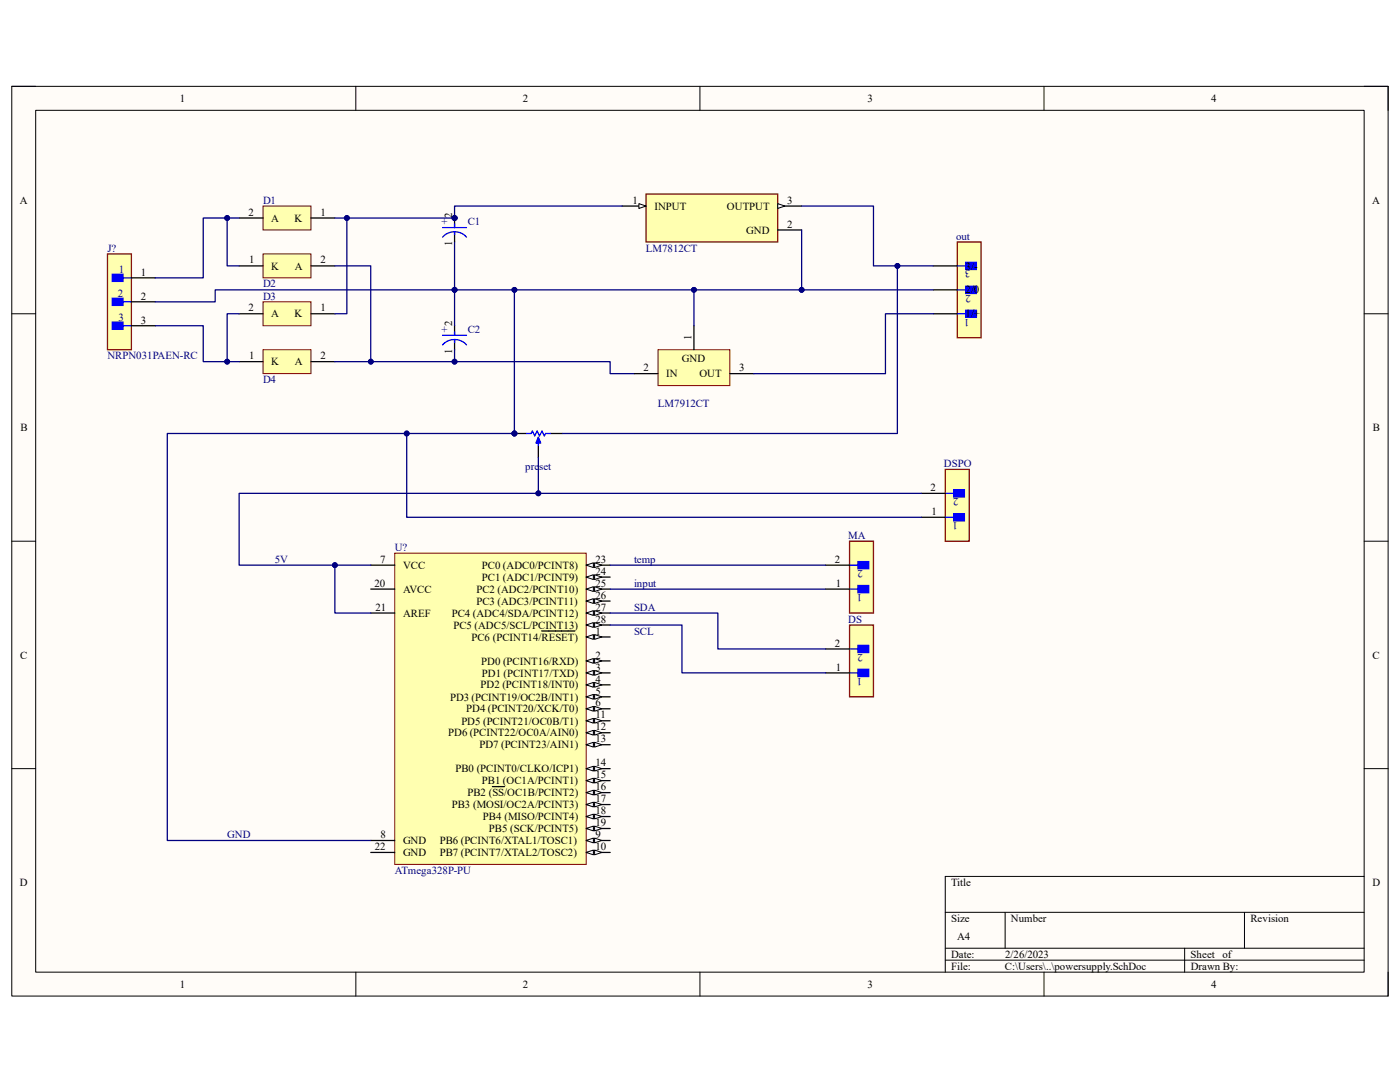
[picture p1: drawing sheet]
<svg xmlns="http://www.w3.org/2000/svg" width="279mm" height="216mm" viewBox="0 0 279 216" stroke-linecap="round" stroke-linejoin="round" font-family="sans-serif">
<path d="M2.3 17.2h274.7v181.6h-274.7z" fill-rule="evenodd" fill="#fffcf8"/>
<path d="M2.3 17.2h274.7v181.6h-274.7z" fill="none" stroke="#000" stroke-width=".2"/>
<path d="M7.1 22h265.1v172h-265.1z" fill-rule="evenodd" fill="#fffcf8"/>
<g fill="none" stroke="#000" stroke-width=".2">
<path d="M2.3 17.2h4.8M71 17.2v4.8M139.7 17.2v4.8M208.4 17.2v4.8M272.2 17.2h4.8v4.8M7.1 22h265.1v172h-265.1zM2.3 62.6h4.8M272.2 62.6h4.8M2.3 108h4.8M272.2 108h4.8M2.3 153.4h4.8M272.2 153.4h4.8"/>
<path d="M272.2 174.9h-83.6v19.1M71 194v4.8M139.7 194v4.8M188.6 182h83.6M188.6 189.2h83.6M188.6 191.6h83.6M200.6 182v7.2M208.4 194v4.8M236.4 189.2v4.8M248.4 182v7.2M277 194v4.8"/>
</g>
<path d="M78.8 110.4h38.2v62.1h-38.2z" fill-rule="evenodd" fill="#ffffb0"/>
<path d="M78.8 110.4h38.2v62.1h-38.2z" fill="none" stroke="#800000" stroke-width=".2"/>
<path d="M117 127.1h4.8" fill="none" stroke="#000" stroke-width=".25"/>
<path d="M117 127.1l1.4-.5v1z" fill="#f8fcff"/>
<path d="M117 127.1l1.4-.5v1z" fill="none" stroke="#000" stroke-width=".2"/>
<path d="M118.7 126.6l1.4 .5-1.4 .5z" fill="#f8fcff"/>
<path d="M118.7 126.6l1.4 .5-1.4 .5z" fill="none" stroke="#000" stroke-width=".2"/>
<path d="M108.1 125.9h6.6M117 131.9h4.8" fill="none" stroke="#000" stroke-width=".25"/>
<path d="M117 131.9l1.4-.5v1z" fill="#f8fcff"/>
<path d="M117 131.9l1.4-.5v1z" fill="none" stroke="#000" stroke-width=".2"/>
<path d="M118.7 131.4l1.4 .5-1.4 .5z" fill="#f8fcff"/>
<path d="M118.7 131.4l1.4 .5-1.4 .5z" fill="none" stroke="#000" stroke-width=".2"/>
<path d="M117 134.3h4.8" fill="none" stroke="#000" stroke-width=".25"/>
<path d="M117 134.3l1.4-.5v.9z" fill="#f8fcff"/>
<path d="M117 134.3l1.4-.5v.9z" fill="none" stroke="#000" stroke-width=".2"/>
<path d="M118.7 133.8l1.4 .5-1.4 .4z" fill="#f8fcff"/>
<path d="M118.7 133.8l1.4 .5-1.4 .4z" fill="none" stroke="#000" stroke-width=".2"/>
<path d="M117 136.7h4.8" fill="none" stroke="#000" stroke-width=".25"/>
<path d="M117 136.7l1.4-.5v.9z" fill="#f8fcff"/>
<path d="M117 136.7l1.4-.5v.9z" fill="none" stroke="#000" stroke-width=".2"/>
<path d="M118.7 136.2l1.4 .5-1.4 .4z" fill="#f8fcff"/>
<path d="M118.7 136.2l1.4 .5-1.4 .4z" fill="none" stroke="#000" stroke-width=".2"/>
<path d="M117 139h4.8" fill="none" stroke="#000" stroke-width=".25"/>
<path d="M117 139l1.4-.4v.9z" fill="#f8fcff"/>
<path d="M117 139l1.4-.4v.9z" fill="none" stroke="#000" stroke-width=".2"/>
<path d="M118.7 138.6l1.4 .4-1.4 .5z" fill="#f8fcff"/>
<path d="M118.7 138.6l1.4 .4-1.4 .5z" fill="none" stroke="#000" stroke-width=".2"/>
<path d="M117 141.4h4.8" fill="none" stroke="#000" stroke-width=".25"/>
<path d="M117 141.4l1.4-.4v.9z" fill="#f8fcff"/>
<path d="M117 141.4l1.4-.4v.9z" fill="none" stroke="#000" stroke-width=".2"/>
<path d="M118.7 141l1.4 .4-1.4 .5z" fill="#f8fcff"/>
<path d="M118.7 141l1.4 .4-1.4 .5z" fill="none" stroke="#000" stroke-width=".2"/>
<path d="M74 112.8h4.8M74 167.7h4.8M117 167.7h4.8" fill="none" stroke="#000" stroke-width=".25"/>
<path d="M117 167.7l1.4-.5v1z" fill="#f8fcff"/>
<path d="M117 167.7l1.4-.5v1z" fill="none" stroke="#000" stroke-width=".2"/>
<path d="M118.7 167.2l1.4 .5-1.4 .5z" fill="#f8fcff"/>
<path d="M118.7 167.2l1.4 .5-1.4 .5z" fill="none" stroke="#000" stroke-width=".2"/>
<path d="M117 170.1h4.8" fill="none" stroke="#000" stroke-width=".25"/>
<path d="M117 170.1l1.4-.5v1z" fill="#f8fcff"/>
<path d="M117 170.1l1.4-.5v1z" fill="none" stroke="#000" stroke-width=".2"/>
<path d="M118.7 169.6l1.4 .5-1.4 .5z" fill="#f8fcff"/>
<path d="M118.7 169.6l1.4 .5-1.4 .5z" fill="none" stroke="#000" stroke-width=".2"/>
<path d="M117 143.8h4.8" fill="none" stroke="#000" stroke-width=".25"/>
<path d="M117 143.8l1.4-.5v1z" fill="#f8fcff"/>
<path d="M117 143.8l1.4-.5v1z" fill="none" stroke="#000" stroke-width=".2"/>
<path d="M118.7 143.3l1.4 .5-1.4 .5z" fill="#f8fcff"/>
<path d="M118.7 143.3l1.4 .5-1.4 .5z" fill="none" stroke="#000" stroke-width=".2"/>
<path d="M117 146.2h4.8" fill="none" stroke="#000" stroke-width=".25"/>
<path d="M117 146.2l1.4-.5v1z" fill="#f8fcff"/>
<path d="M117 146.2l1.4-.5v1z" fill="none" stroke="#000" stroke-width=".2"/>
<path d="M118.7 145.7l1.4 .5-1.4 .5z" fill="#f8fcff"/>
<path d="M118.7 145.7l1.4 .5-1.4 .5z" fill="none" stroke="#000" stroke-width=".2"/>
<path d="M117 148.6h4.8" fill="none" stroke="#000" stroke-width=".25"/>
<path d="M117 148.6l1.4-.5v1z" fill="#f8fcff"/>
<path d="M117 148.6l1.4-.5v1z" fill="none" stroke="#000" stroke-width=".2"/>
<path d="M118.7 148.1l1.4 .5-1.4 .5z" fill="#f8fcff"/>
<path d="M118.7 148.1l1.4 .5-1.4 .5z" fill="none" stroke="#000" stroke-width=".2"/>
<path d="M117 153.4h4.8" fill="none" stroke="#000" stroke-width=".25"/>
<path d="M117 153.4l1.4-.5v1z" fill="#f8fcff"/>
<path d="M117 153.4l1.4-.5v1z" fill="none" stroke="#000" stroke-width=".2"/>
<path d="M118.7 152.9l1.4 .5-1.4 .5z" fill="#f8fcff"/>
<path d="M118.7 152.9l1.4 .5-1.4 .5z" fill="none" stroke="#000" stroke-width=".2"/>
<path d="M117 155.8h4.8" fill="none" stroke="#000" stroke-width=".25"/>
<path d="M117 155.8l1.4-.5v.9z" fill="#f8fcff"/>
<path d="M117 155.8l1.4-.5v.9z" fill="none" stroke="#000" stroke-width=".2"/>
<path d="M118.7 155.3l1.4 .5-1.4 .4z" fill="#f8fcff"/>
<path d="M118.7 155.3l1.4 .5-1.4 .4z" fill="none" stroke="#000" stroke-width=".2"/>
<path d="M117 158.2h4.8" fill="none" stroke="#000" stroke-width=".25"/>
<path d="M117 158.2l1.4-.5v.9z" fill="#f8fcff"/>
<path d="M117 158.2l1.4-.5v.9z" fill="none" stroke="#000" stroke-width=".2"/>
<path d="M118.7 157.7l1.4 .5-1.4 .4z" fill="#f8fcff"/>
<path d="M118.7 157.7l1.4 .5-1.4 .4z" fill="none" stroke="#000" stroke-width=".2"/>
<path d="M98.3 157h2.4M117 160.5h4.8" fill="none" stroke="#000" stroke-width=".25"/>
<path d="M117 160.5l1.4-.4v.9z" fill="#f8fcff"/>
<path d="M117 160.5l1.4-.4v.9z" fill="none" stroke="#000" stroke-width=".2"/>
<path d="M118.7 160.1l1.4 .4-1.4 .5z" fill="#f8fcff"/>
<path d="M118.7 160.1l1.4 .4-1.4 .5z" fill="none" stroke="#000" stroke-width=".2"/>
<path d="M117 162.9h4.8" fill="none" stroke="#000" stroke-width=".25"/>
<path d="M117 162.9l1.4-.4v.9z" fill="#f8fcff"/>
<path d="M117 162.9l1.4-.4v.9z" fill="none" stroke="#000" stroke-width=".2"/>
<path d="M118.7 162.5l1.4 .4-1.4 .5z" fill="#f8fcff"/>
<path d="M118.7 162.5l1.4 .4-1.4 .5z" fill="none" stroke="#000" stroke-width=".2"/>
<path d="M117 165.3h4.8" fill="none" stroke="#000" stroke-width=".25"/>
<path d="M117 165.3l1.4-.5v1z" fill="#f8fcff"/>
<path d="M117 165.3l1.4-.5v1z" fill="none" stroke="#000" stroke-width=".2"/>
<path d="M118.7 164.8l1.4 .5-1.4 .5z" fill="#f8fcff"/>
<path d="M118.7 164.8l1.4 .5-1.4 .5z" fill="none" stroke="#000" stroke-width=".2"/>
<path d="M74 117.5h4.8M117 112.8h4.8M74 122.3h4.8M74 170.1h4.8" fill="none" stroke="#000" stroke-width=".25"/>
<path d="M117 112.8l1.4-.5v.9z" fill="#f8fcff"/>
<path d="M117 112.8l1.4-.5v.9z" fill="none" stroke="#000" stroke-width=".2"/>
<path d="M118.7 112.3l1.4 .5-1.4 .4z" fill="#f8fcff"/>
<path d="M118.7 112.3l1.4 .5-1.4 .4z" fill="none" stroke="#000" stroke-width=".2"/>
<path d="M117 115.2h4.8" fill="none" stroke="#000" stroke-width=".25"/>
<path d="M117 115.2l1.4-.5v.9z" fill="#f8fcff"/>
<path d="M117 115.2l1.4-.5v.9z" fill="none" stroke="#000" stroke-width=".2"/>
<path d="M118.7 114.7l1.4 .5-1.4 .4z" fill="#f8fcff"/>
<path d="M118.7 114.7l1.4 .5-1.4 .4z" fill="none" stroke="#000" stroke-width=".2"/>
<path d="M117 117.5h4.8" fill="none" stroke="#000" stroke-width=".25"/>
<path d="M117 117.5l1.4-.4v.9z" fill="#f8fcff"/>
<path d="M117 117.5l1.4-.4v.9z" fill="none" stroke="#000" stroke-width=".2"/>
<path d="M118.7 117.1l1.4 .4-1.4 .5z" fill="#f8fcff"/>
<path d="M118.7 117.1l1.4 .4-1.4 .5z" fill="none" stroke="#000" stroke-width=".2"/>
<path d="M117 119.9h4.8" fill="none" stroke="#000" stroke-width=".25"/>
<path d="M117 119.9l1.4-.4v.9z" fill="#f8fcff"/>
<path d="M117 119.9l1.4-.4v.9z" fill="none" stroke="#000" stroke-width=".2"/>
<path d="M118.7 119.5l1.4 .4-1.4 .5z" fill="#f8fcff"/>
<path d="M118.7 119.5l1.4 .4-1.4 .5z" fill="none" stroke="#000" stroke-width=".2"/>
<path d="M117 122.3h4.8" fill="none" stroke="#000" stroke-width=".25"/>
<path d="M117 122.3l1.4-.5v1z" fill="#f8fcff"/>
<path d="M117 122.3l1.4-.5v1z" fill="none" stroke="#000" stroke-width=".2"/>
<path d="M118.7 121.8l1.4 .5-1.4 .5z" fill="#f8fcff"/>
<path d="M118.7 121.8l1.4 .5-1.4 .5z" fill="none" stroke="#000" stroke-width=".2"/>
<path d="M117 124.7h4.8" fill="none" stroke="#000" stroke-width=".25"/>
<path d="M117 124.7l1.4-.5v1z" fill="#f8fcff"/>
<path d="M117 124.7l1.4-.5v1z" fill="none" stroke="#000" stroke-width=".2"/>
<path d="M118.7 124.2l1.4 .5-1.4 .5z" fill="#f8fcff"/>
<path d="M118.7 124.2l1.4 .5-1.4 .5z" fill="none" stroke="#000" stroke-width=".2"/>
<path d="M21.4 50.7h4.8v19.1h-4.8z" fill-rule="evenodd" fill="#ffffb0"/>
<path d="M21.4 50.7h4.8v19.1h-4.8z" fill="none" stroke="#800000" stroke-width=".25"/>
<path d="M22.4 54.7h2.2v1.5h-2.2z" fill-rule="evenodd" fill="#00f"/>
<path d="M22.4 54.7h2.2v1.5h-2.2zM24.6 55.4h1.6" fill="none" stroke="#00f" stroke-width=".25"/>
<path d="M22.4 59.5h2.2v1.4h-2.2z" fill-rule="evenodd" fill="#00f"/>
<path d="M22.4 59.5h2.2v1.4h-2.2zM24.6 60.2h1.6" fill="none" stroke="#00f" stroke-width=".25"/>
<path d="M22.4 64.3h2.2v1.4h-2.2z" fill-rule="evenodd" fill="#00f"/>
<path d="M22.4 64.3h2.2v1.4h-2.2zM24.6 65h1.6" fill="none" stroke="#00f" stroke-width=".25"/>
<path d="M26.2 55.4h4.8M26.2 60.2h4.8M26.2 65h4.8" fill="none" stroke="#000" stroke-width=".25"/>
<path d="M52.5 41.1h9.6v4.8h-9.6z" fill-rule="evenodd" fill="#ffffb0"/>
<path d="M52.5 41.1h9.6v4.8h-9.6z" fill="none" stroke="#800000" stroke-width=".2"/>
<path d="M47.7 43.5h4.8M62.1 43.5h4.7" fill="none" stroke="#000" stroke-width=".25"/>
<path d="M52.5 50.7h9.6v4.7h-9.6z" fill-rule="evenodd" fill="#ffffb0"/>
<path d="M52.5 50.7h9.6v4.7h-9.6z" fill="none" stroke="#800000" stroke-width=".2"/>
<path d="M47.7 53.1h4.8M62.1 53.1h4.7" fill="none" stroke="#000" stroke-width=".25"/>
<path d="M52.5 60.2h9.6v4.8h-9.6z" fill-rule="evenodd" fill="#ffffb0"/>
<path d="M52.5 60.2h9.6v4.8h-9.6z" fill="none" stroke="#800000" stroke-width=".2"/>
<path d="M47.7 62.6h4.8M62.1 62.6h4.7" fill="none" stroke="#000" stroke-width=".25"/>
<path d="M52.5 69.8h9.6v4.8h-9.6z" fill-rule="evenodd" fill="#ffffb0"/>
<path d="M52.5 69.8h9.6v4.8h-9.6z" fill="none" stroke="#800000" stroke-width=".2"/>
<path d="M47.7 72.2h4.8M62.1 72.2h4.7" fill="none" stroke="#000" stroke-width=".25"/>
<circle cx="90.7" cy="43.5" r=".48" fill="#000080"/>
<circle cx="90.7" cy="43.5" r=".48" fill="none" stroke="#000080" stroke-width=".2"/>
<path d="M90.7 43.5v1.9M90.7 46.4v1.9" fill="none" stroke="#000" stroke-width=".25"/>
<circle cx="90.7" cy="43.5" r=".48" fill="#000080"/>
<circle cx="90.7" cy="43.5" r=".48" fill="none" stroke="#000080" stroke-width=".2"/>
<path d="M88.3 45.4h4.8M88.3 47.3a3.2 3.2 0 0 1 4.8 0M90.7 44.7v.7M90.7 46.4v.4M88.3 66.9h4.8M88.3 68.8a3.2 3.2 0 0 1 4.8 0M90.7 66.2v.7M90.7 67.9v.4" fill="none" stroke="#00f" stroke-width=".25"/>
<path d="M90.7 65v1.9M90.7 67.9v1.9" fill="none" stroke="#000" stroke-width=".25"/>
<path d="M128.9 38.7h26.3v9.6h-26.3z" fill-rule="evenodd" fill="#ffffb0"/>
<path d="M128.9 38.7h26.3v9.6h-26.3z" fill="none" stroke="#800000" stroke-width=".25"/>
<path d="M124.2 41.1h4.7" fill="none" stroke="#000" stroke-width=".25"/>
<path d="M127.5 40.6l1.4 .5-1.4 .5z" fill="#f8fcff"/>
<path d="M127.5 40.6l1.4 .5-1.4 .5z" fill="none" stroke="#000" stroke-width=".2"/>
<path d="M155.2 41.1h4.8" fill="none" stroke="#000" stroke-width=".25"/>
<path d="M155.2 40.6l1.4 .5-1.4 .5z" fill="#f8fcff"/>
<path d="M155.2 40.6l1.4 .5-1.4 .5z" fill="none" stroke="#000" stroke-width=".2"/>
<path d="M155.2 45.9h4.8" fill="none" stroke="#000" stroke-width=".25"/>
<path d="M131.3 69.8h14.4v7.1h-14.4z" fill-rule="evenodd" fill="#ffffb0"/>
<path d="M131.3 69.8h14.4v7.1h-14.4z" fill="none" stroke="#800000" stroke-width=".2"/>
<path d="M126.5 74.6h4.8M138.5 65v4.8M145.7 74.6h4.7" fill="none" stroke="#000" stroke-width=".25"/>
<path d="M191 48.3h4.8v19.1h-4.8z" fill-rule="evenodd" fill="#ffffb0"/>
<path d="M191 48.3h4.8v19.1h-4.8z" fill="none" stroke="#800000" stroke-width=".25"/>
<path d="M192.7 61.9h2.2v1.4h-2.2z" fill-rule="evenodd" fill="#00f"/>
<path d="M191 62.6h1.7M192.7 61.9h2.2v1.4h-2.2z" fill="none" stroke="#00f" stroke-width=".25"/>
<path d="M192.7 57.1h2.2v1.5h-2.2z" fill-rule="evenodd" fill="#00f"/>
<path d="M191 57.8h1.7M192.7 57.1h2.2v1.5h-2.2z" fill="none" stroke="#00f" stroke-width=".25"/>
<path d="M192.7 52.3h2.2v1.5h-2.2z" fill-rule="evenodd" fill="#00f"/>
<path d="M191 53.1h1.7M192.7 52.3h2.2v1.5h-2.2z" fill="none" stroke="#00f" stroke-width=".25"/>
<path d="M186.3 57.8h4.7M186.3 53.1h4.7M186.3 62.6h4.7" fill="none" stroke="#000" stroke-width=".25"/>
<path d="M169.5 124.7h4.8v14.3h-4.8z" fill-rule="evenodd" fill="#ffffb0"/>
<path d="M169.5 124.7h4.8v14.3h-4.8z" fill="none" stroke="#800000" stroke-width=".25"/>
<path d="M171.2 133.6h2.2v1.4h-2.2z" fill-rule="evenodd" fill="#00f"/>
<path d="M169.5 134.3h1.7M171.2 133.6h2.2v1.4h-2.2z" fill="none" stroke="#00f" stroke-width=".25"/>
<path d="M171.2 128.8h2.2v1.4h-2.2z" fill-rule="evenodd" fill="#00f"/>
<path d="M169.5 129.5h1.7M171.2 128.8h2.2v1.4h-2.2z" fill="none" stroke="#00f" stroke-width=".25"/>
<path d="M164.8 134.3h4.7M164.8 129.5h4.7" fill="none" stroke="#000" stroke-width=".25"/>
<path d="M169.5 108h4.8v14.3h-4.8z" fill-rule="evenodd" fill="#ffffb0"/>
<path d="M169.5 108h4.8v14.3h-4.8z" fill="none" stroke="#800000" stroke-width=".25"/>
<path d="M171.2 116.8h2.2v1.5h-2.2z" fill-rule="evenodd" fill="#00f"/>
<path d="M169.5 117.5h1.7M171.2 116.8h2.2v1.5h-2.2z" fill="none" stroke="#00f" stroke-width=".25"/>
<path d="M171.2 112.1h2.2v1.4h-2.2z" fill-rule="evenodd" fill="#00f"/>
<path d="M169.5 112.8h1.7M171.2 112.1h2.2v1.4h-2.2z" fill="none" stroke="#00f" stroke-width=".25"/>
<path d="M164.8 117.5h4.7M164.8 112.8h4.7" fill="none" stroke="#000" stroke-width=".25"/>
<circle cx="102.7" cy="86.5" r=".48" fill="#000080"/>
<circle cx="102.7" cy="86.5" r=".48" fill="none" stroke="#000080" stroke-width=".2"/>
<path d="M102.7 86.5h2.4M107.4 88.9v2.4" fill="none" stroke="#000" stroke-width=".25"/>
<circle cx="102.7" cy="86.5" r=".48" fill="#000080"/>
<circle cx="102.7" cy="86.5" r=".48" fill="none" stroke="#000080" stroke-width=".2"/>
<path d="M107.4 87.7v1.2" fill="none" stroke="#00f" stroke-width=".25"/>
<path d="M107.4 87.2l.5 1.2h-.9z" fill="#00f"/>
<path d="M105.1 86.5h.9l.2-.5 .5 1 .5-1 .5 1 .5-1 .4 1 .3-.5h.9M107.4 87.2l.5 1.2h-.9z" fill="none" stroke="#00f" stroke-width=".25"/>
<path d="M109.8 86.5h2.4" fill="none" stroke="#000" stroke-width=".25"/>
<path d="M66.8 112.8v9.5h7.2" fill="none" stroke="#000080" stroke-width=".25"/>
<circle cx="66.8" cy="112.8" r=".48" fill="#000080"/>
<circle cx="66.8" cy="112.8" r=".48" fill="none" stroke="#000080" stroke-width=".2"/>
<path d="M47.7 43.5h-7.1v11.9h-9.6" fill="none" stroke="#000080" stroke-width=".25"/>
<circle cx="45.3" cy="43.5" r=".48" fill="#000080"/>
<circle cx="45.3" cy="43.5" r=".48" fill="none" stroke="#000080" stroke-width=".2"/>
<path d="M31 65h9.6v7.2h7.1" fill="none" stroke="#000080" stroke-width=".25"/>
<circle cx="45.3" cy="72.2" r=".48" fill="#000080"/>
<circle cx="45.3" cy="72.2" r=".48" fill="none" stroke="#000080" stroke-width=".2"/>
<path d="M45.3 43.5v9.6h2.4" fill="none" stroke="#000080" stroke-width=".25"/>
<circle cx="45.3" cy="43.5" r=".48" fill="#000080"/>
<circle cx="45.3" cy="43.5" r=".48" fill="none" stroke="#000080" stroke-width=".2"/>
<path d="M47.7 62.6h-2.4v9.6" fill="none" stroke="#000080" stroke-width=".25"/>
<circle cx="45.3" cy="72.2" r=".48" fill="#000080"/>
<circle cx="45.3" cy="72.2" r=".48" fill="none" stroke="#000080" stroke-width=".2"/>
<path d="M66.8 43.5h23.9" fill="none" stroke="#000080" stroke-width=".25"/>
<circle cx="69.2" cy="43.5" r=".48" fill="#000080"/>
<circle cx="69.2" cy="43.5" r=".48" fill="none" stroke="#000080" stroke-width=".2"/>
<circle cx="90.7" cy="43.5" r=".48" fill="#000080"/>
<circle cx="90.7" cy="43.5" r=".48" fill="none" stroke="#000080" stroke-width=".2"/>
<path d="M69.2 43.5v19.1h-2.4" fill="none" stroke="#000080" stroke-width=".25"/>
<circle cx="69.2" cy="43.5" r=".48" fill="#000080"/>
<circle cx="69.2" cy="43.5" r=".48" fill="none" stroke="#000080" stroke-width=".2"/>
<path d="M66.8 53.1h7.2v19.1h-7.2" fill="none" stroke="#000080" stroke-width=".25"/>
<circle cx="74" cy="72.2" r=".48" fill="#000080"/>
<circle cx="74" cy="72.2" r=".48" fill="none" stroke="#000080" stroke-width=".2"/>
<path d="M90.7 48.3v9.5" fill="none" stroke="#000080" stroke-width=".25"/>
<circle cx="90.7" cy="57.8" r=".48" fill="#000080"/>
<circle cx="90.7" cy="57.8" r=".48" fill="none" stroke="#000080" stroke-width=".2"/>
<path d="M90.7 57.8v7.2" fill="none" stroke="#000080" stroke-width=".25"/>
<circle cx="90.7" cy="57.8" r=".48" fill="#000080"/>
<circle cx="90.7" cy="57.8" r=".48" fill="none" stroke="#000080" stroke-width=".2"/>
<path d="M90.7 69.8v2.4h-16.7" fill="none" stroke="#000080" stroke-width=".25"/>
<circle cx="74" cy="72.2" r=".48" fill="#000080"/>
<circle cx="74" cy="72.2" r=".48" fill="none" stroke="#000080" stroke-width=".2"/>
<circle cx="90.7" cy="72.2" r=".48" fill="#000080"/>
<circle cx="90.7" cy="72.2" r=".48" fill="none" stroke="#000080" stroke-width=".2"/>
<path d="M124.2 41.1h-33.5v2.4" fill="none" stroke="#000080" stroke-width=".25"/>
<circle cx="90.7" cy="43.5" r=".48" fill="#000080"/>
<circle cx="90.7" cy="43.5" r=".48" fill="none" stroke="#000080" stroke-width=".2"/>
<path d="M90.7 72.2h31.1v2.4h4.7" fill="none" stroke="#000080" stroke-width=".25"/>
<circle cx="90.7" cy="72.2" r=".48" fill="#000080"/>
<circle cx="90.7" cy="72.2" r=".48" fill="none" stroke="#000080" stroke-width=".2"/>
<path d="M160 45.9v11.9" fill="none" stroke="#000080" stroke-width=".25"/>
<circle cx="160" cy="57.8" r=".48" fill="#000080"/>
<circle cx="160" cy="57.8" r=".48" fill="none" stroke="#000080" stroke-width=".2"/>
<path d="M138.5 57.8v7.2" fill="none" stroke="#000080" stroke-width=".25"/>
<circle cx="138.5" cy="57.8" r=".48" fill="#000080"/>
<circle cx="138.5" cy="57.8" r=".48" fill="none" stroke="#000080" stroke-width=".2"/>
<path d="M160 41.1h14.3v12h12" fill="none" stroke="#000080" stroke-width=".25"/>
<circle cx="179.1" cy="53.1" r=".48" fill="#000080"/>
<circle cx="179.1" cy="53.1" r=".48" fill="none" stroke="#000080" stroke-width=".2"/>
<path d="M186.3 57.8h-143.4v2.4h-11.9" fill="none" stroke="#000080" stroke-width=".25"/>
<circle cx="90.7" cy="57.8" r=".48" fill="#000080"/>
<circle cx="90.7" cy="57.8" r=".48" fill="none" stroke="#000080" stroke-width=".2"/>
<circle cx="102.7" cy="57.8" r=".48" fill="#000080"/>
<circle cx="102.7" cy="57.8" r=".48" fill="none" stroke="#000080" stroke-width=".2"/>
<circle cx="138.5" cy="57.8" r=".48" fill="#000080"/>
<circle cx="138.5" cy="57.8" r=".48" fill="none" stroke="#000080" stroke-width=".2"/>
<circle cx="160" cy="57.8" r=".48" fill="#000080"/>
<circle cx="160" cy="57.8" r=".48" fill="none" stroke="#000080" stroke-width=".2"/>
<path d="M186.3 62.6h-9.6v12h-26.3M107.4 91.3v7.1h-59.7v14.4h26.3M121.8 112.8h43M121.8 117.5h43M121.8 124.7h14.3v9.6h28.7M121.8 122.3h21.5v7.2h21.5" fill="none" stroke="#000080" stroke-width=".25"/>
<circle cx="107.4" cy="98.4" r=".48" fill="#000080"/>
<circle cx="107.4" cy="98.4" r=".48" fill="none" stroke="#000080" stroke-width=".2"/>
<circle cx="66.8" cy="112.8" r=".48" fill="#000080"/>
<circle cx="66.8" cy="112.8" r=".48" fill="none" stroke="#000080" stroke-width=".2"/>
<path d="M179.1 53.1v33.4h-66.9" fill="none" stroke="#000080" stroke-width=".25"/>
<circle cx="179.1" cy="53.1" r=".48" fill="#000080"/>
<circle cx="179.1" cy="53.1" r=".48" fill="none" stroke="#000080" stroke-width=".2"/>
<path d="M102.7 57.8v28.7" fill="none" stroke="#000080" stroke-width=".25"/>
<circle cx="102.7" cy="86.5" r=".48" fill="#000080"/>
<circle cx="102.7" cy="86.5" r=".48" fill="none" stroke="#000080" stroke-width=".2"/>
<circle cx="102.7" cy="57.8" r=".48" fill="#000080"/>
<circle cx="102.7" cy="57.8" r=".48" fill="none" stroke="#000080" stroke-width=".2"/>
<path d="M188.6 93.7h4.8v14.3h-4.8z" fill-rule="evenodd" fill="#ffffb0"/>
<path d="M188.6 93.7h4.8v14.3h-4.8z" fill="none" stroke="#800000" stroke-width=".25"/>
<path d="M190.3 102.5h2.2v1.4h-2.2z" fill-rule="evenodd" fill="#00f"/>
<path d="M188.6 103.2h1.7M190.3 102.5h2.2v1.4h-2.2z" fill="none" stroke="#00f" stroke-width=".25"/>
<path d="M190.3 97.7h2.2v1.5h-2.2z" fill-rule="evenodd" fill="#00f"/>
<path d="M188.6 98.4h1.7M190.3 97.7h2.2v1.5h-2.2z" fill="none" stroke="#00f" stroke-width=".25"/>
<path d="M183.9 98.4h4.7M183.9 103.2h4.7" fill="none" stroke="#000" stroke-width=".25"/>
<path d="M107.4 98.4h76.5" fill="none" stroke="#000080" stroke-width=".25"/>
<circle cx="107.4" cy="98.4" r=".48" fill="#000080"/>
<circle cx="107.4" cy="98.4" r=".48" fill="none" stroke="#000080" stroke-width=".2"/>
<path d="M102.7 86.5h-21.5v16.7h102.7" fill="none" stroke="#000080" stroke-width=".25"/>
<circle cx="102.7" cy="86.5" r=".48" fill="#000080"/>
<circle cx="102.7" cy="86.5" r=".48" fill="none" stroke="#000080" stroke-width=".2"/>
<circle cx="81.2" cy="86.5" r=".48" fill="#000080"/>
<circle cx="81.2" cy="86.5" r=".48" fill="none" stroke="#000080" stroke-width=".2"/>
<path d="M81.2 86.5h-47.8v81.2h40.6" fill="none" stroke="#000080" stroke-width=".25"/>
<circle cx="81.2" cy="86.5" r=".48" fill="#000080"/>
<circle cx="81.2" cy="86.5" r=".48" fill="none" stroke="#000080" stroke-width=".2"/>
<g font-size="2.2">
<text x="35.9" y="20.4">1</text>
<text x="104.4" y="20.4">2</text>
<text x="173.1" y="20.4">3</text>
<text x="241.7" y="20.4">4</text>
<text x="3.9" y="40.6">A</text>
<text x="126.2" y="40.6">1</text>
<text x="130.6" y="41.9">INPUT</text>
<text x="145.1" y="41.9">OUTPUT</text>
<text x="157.1" y="40.6">3</text>
<text x="273.9" y="40.6">A</text>
<text x="49.6" y="43.1">2</text>
<text x="54.1" y="44.2">A</text>
<text x="58.8" y="44.2">K</text>
<text x="64" y="43.1">1</text>
<text x="90.3" y="43.5" transform="rotate(-90 90.3 43.5)">2</text>
<text x="148.9" y="46.6">GND</text>
<text x="157.1" y="45.4">2</text>
<text x="49.7" y="52.6">1</text>
<text x="54.1" y="53.8">K</text>
<text x="58.8" y="53.8">A</text>
<text x="64" y="52.6">2</text>
<text x="90.3" y="49.1" transform="rotate(-90 90.3 49.1)">1</text>
<text x="192.7" y="53.8">3/-</text>
<text x="28.1" y="55">1</text>
<text x="28.1" y="59.8">2</text>
<text x="192.7" y="58.5">2/0</text>
<text x="28.1" y="64.6">3</text>
<text x="49.6" y="62.1">2</text>
<text x="54.1" y="63.3">A</text>
<text x="58.8" y="63.3">K</text>
<text x="64" y="62.1">1</text>
<text x="90.3" y="65" transform="rotate(-90 90.3 65)">2</text>
<text x="192.7" y="63.3">1/+</text>
<text x="49.7" y="71.7">1</text>
<text x="64" y="71.7">2</text>
<text x="90.3" y="70.6" transform="rotate(-90 90.3 70.6)">1</text>
<text x="138" y="67.9" transform="rotate(-90 138 67.9)">1</text>
<text x="54.1" y="72.9">K</text>
<text x="58.8" y="72.9">A</text>
<text x="128.4" y="74.1">2</text>
<text x="133" y="75.3">IN</text>
<text x="136.1" y="72.2">GND</text>
<text x="139.6" y="75.3">OUT</text>
<text x="147.5" y="74.1">3</text>
<text x="4.1" y="86">B</text>
<text x="274" y="86">B</text>
<text x="185.7" y="98">2</text>
<text x="185.9" y="102.7">1</text>
<text x="75.9" y="112.3">7</text>
<text x="80.4" y="113.5">VCC</text>
<text x="96.2" y="113.5">PC0 (ADC0/PCINT8)</text>
<text x="118.9" y="112.3">23</text>
<text x="166.6" y="112.3">2</text>
<text x="74.8" y="117.1">20</text>
<text x="80.4" y="118.3">AVCC</text>
<text x="95.1" y="118.3">PC2 (ADC2/PCINT10)</text>
<text x="96.2" y="115.9">PC1 (ADC1/PCINT9)</text>
<text x="118.9" y="114.7">24</text>
<text x="118.9" y="117.1">25</text>
<text x="118.9" y="119.5">26</text>
<text x="166.8" y="117.1">1</text>
<text x="75" y="121.9">21</text>
<text x="80.4" y="123.1">AREF</text>
<text x="90.2" y="123.1">PC4 (ADC4/SDA/PCINT12)</text>
<text x="90.5" y="125.4">PC5 (ADC5/SCL/PCINT13)</text>
<text x="95.1" y="120.6">PC3 (ADC3/PCINT11)</text>
<text x="118.9" y="121.9">27</text>
<text x="118.9" y="124.2">28</text>
<text x="4" y="131.4">C</text>
<text x="94.1" y="127.8">PC6 (PCINT14/RESET)</text>
<text x="118.9" y="126.7">1</text>
<text x="118.9" y="131.4">2</text>
<text x="166.6" y="129">2</text>
<text x="273.9" y="131.4">C</text>
<text x="95.9" y="137.4">PD2 (PCINT18/INT0)</text>
<text x="96.1" y="132.6">PD0 (PCINT16/RXD)</text>
<text x="96.2" y="135">PD1 (PCINT17/TXD)</text>
<text x="118.9" y="133.8">3</text>
<text x="118.9" y="136.2">4</text>
<text x="166.8" y="133.8">1</text>
<text x="89.8" y="139.8">PD3 (PCINT19/OC2B/INT1)</text>
<text x="93" y="142.2">PD4 (PCINT20/XCK/T0)</text>
<text x="118.9" y="138.6">5</text>
<text x="118.9" y="141">6</text>
<text x="118.9" y="143.3">11</text>
<text x="89.5" y="146.9">PD6 (PCINT22/OC0A/AIN0)</text>
<text x="92.1" y="144.6">PD5 (PCINT21/OC0B/T1)</text>
<text x="95.7" y="149.4">PD7 (PCINT23/AIN1)</text>
<text x="118.9" y="145.8">12</text>
<text x="118.9" y="148.1">13</text>
<text x="90.9" y="154.1">PB0 (PCINT0/CLKO/ICP1)</text>
<text x="118.9" y="152.9">14</text>
<text x="118.9" y="155.3">15</text>
<text x="90.2" y="161.3">PB3 (MOSI/OC2A/PCINT3)</text>
<text x="93.3" y="158.9">PB2 (SS/OC1B/PCINT2)</text>
<text x="96.2" y="156.5">PB1 (OC1A/PCINT1)</text>
<text x="118.9" y="157.7">16</text>
<text x="118.9" y="160.1">17</text>
<text x="75.9" y="167.3">8</text>
<text x="96.4" y="163.7">PB4 (MISO/PCINT4)</text>
<text x="97.6" y="166">PB5 (SCK/PCINT5)</text>
<text x="118.9" y="167.3">9</text>
<text x="118.9" y="162.5">18</text>
<text x="118.9" y="164.8">19</text>
<text x="74.8" y="169.6">22</text>
<text x="80.4" y="168.4">GND</text>
<text x="80.4" y="170.8">GND</text>
<text x="87.8" y="168.4">PB6 (PCINT6/XTAL1/TOSC1)</text>
<text x="87.8" y="170.8">PB7 (PCINT7/XTAL2/TOSC2)</text>
<text x="118.9" y="169.6">10</text>
<text x="4" y="176.8">D</text>
<text x="189.8" y="176.8">Title</text>
<text x="273.9" y="176.8">D</text>
<text x="189.8" y="184">Size</text>
<text x="201.8" y="184">Number</text>
<text x="249.6" y="184">Revision</text>
<text x="189.8" y="191.1">Date:</text>
<text x="191" y="187.5">A4</text>
<text x="200.6" y="191.1">2/26/2023</text>
<text x="237.6" y="191.1">Sheet</text>
<text x="244" y="191.1">of</text>
<text x="35.9" y="197.1">1</text>
<text x="104.4" y="197.1">2</text>
<text x="173.1" y="197.1">3</text>
<text x="189.8" y="193.5">File:</text>
<text x="200.6" y="193.5">C:\Users\..\powersupply.SchDoc</text>
<text x="237.6" y="193.5">Drawn By:</text>
<text x="241.7" y="197.1">4</text>
</g>
<g font-size="2.2" fill="#000080">
<text x="52.5" y="40.6">D1</text>
<text x="88.1" y="45">+</text>
<text x="93.4" y="45">C1</text>
<text x="190.8" y="47.8">out</text>
<text x="21.4" y="50.2">J?</text>
<text x="128.9" y="50.2">LM7812CT</text>
<text x="193.6" y="54" transform="rotate(-180 193.6 54)">3</text>
<text x="23.5" y="59.3">2</text>
<text x="23.7" y="54.5">1</text>
<text x="52.5" y="57.4">D2</text>
<text x="52.5" y="59.8">D3</text>
<text x="193.7" y="58.8" transform="rotate(-180 193.7 58.8)">2</text>
<text x="23.6" y="64.1">3</text>
<text x="193.5" y="63.6" transform="rotate(-180 193.5 63.6)">1</text>
<text x="21.4" y="71.7">NRPN031PAEN-RC</text>
<text x="88.1" y="66.5">+</text>
<text x="93.4" y="66.5">C2</text>
<text x="52.5" y="76.5">D4</text>
<text x="131.3" y="81.3">LM7912CT</text>
<text x="104.8" y="93.7">preset</text>
<text x="188.4" y="93.2">DSPO</text>
<text x="191.3" y="99.4" transform="rotate(-180 191.3 99.4)">2</text>
<text x="169.3" y="107.5">MA</text>
<text x="191.1" y="104.2" transform="rotate(-180 191.1 104.2)">1</text>
<text x="54.9" y="112.3">5V</text>
<text x="78.8" y="109.9">U?</text>
<text x="126.5" y="112.3">temp</text>
<text x="172.2" y="113.7" transform="rotate(-180 172.2 113.7)">2</text>
<text x="126.5" y="117.1">input</text>
<text x="172" y="118.5" transform="rotate(-180 172 118.5)">1</text>
<text x="126.5" y="121.9">SDA</text>
<text x="169.3" y="124.2">DS</text>
<text x="126.5" y="126.7">SCL</text>
<text x="172.2" y="130.4" transform="rotate(-180 172.2 130.4)">2</text>
<text x="172" y="135.2" transform="rotate(-180 172 135.2)">1</text>
<text x="45.3" y="167.3">GND</text>
<text x="78.8" y="174.4">ATmega328P-PU</text>
</g>
</svg>
